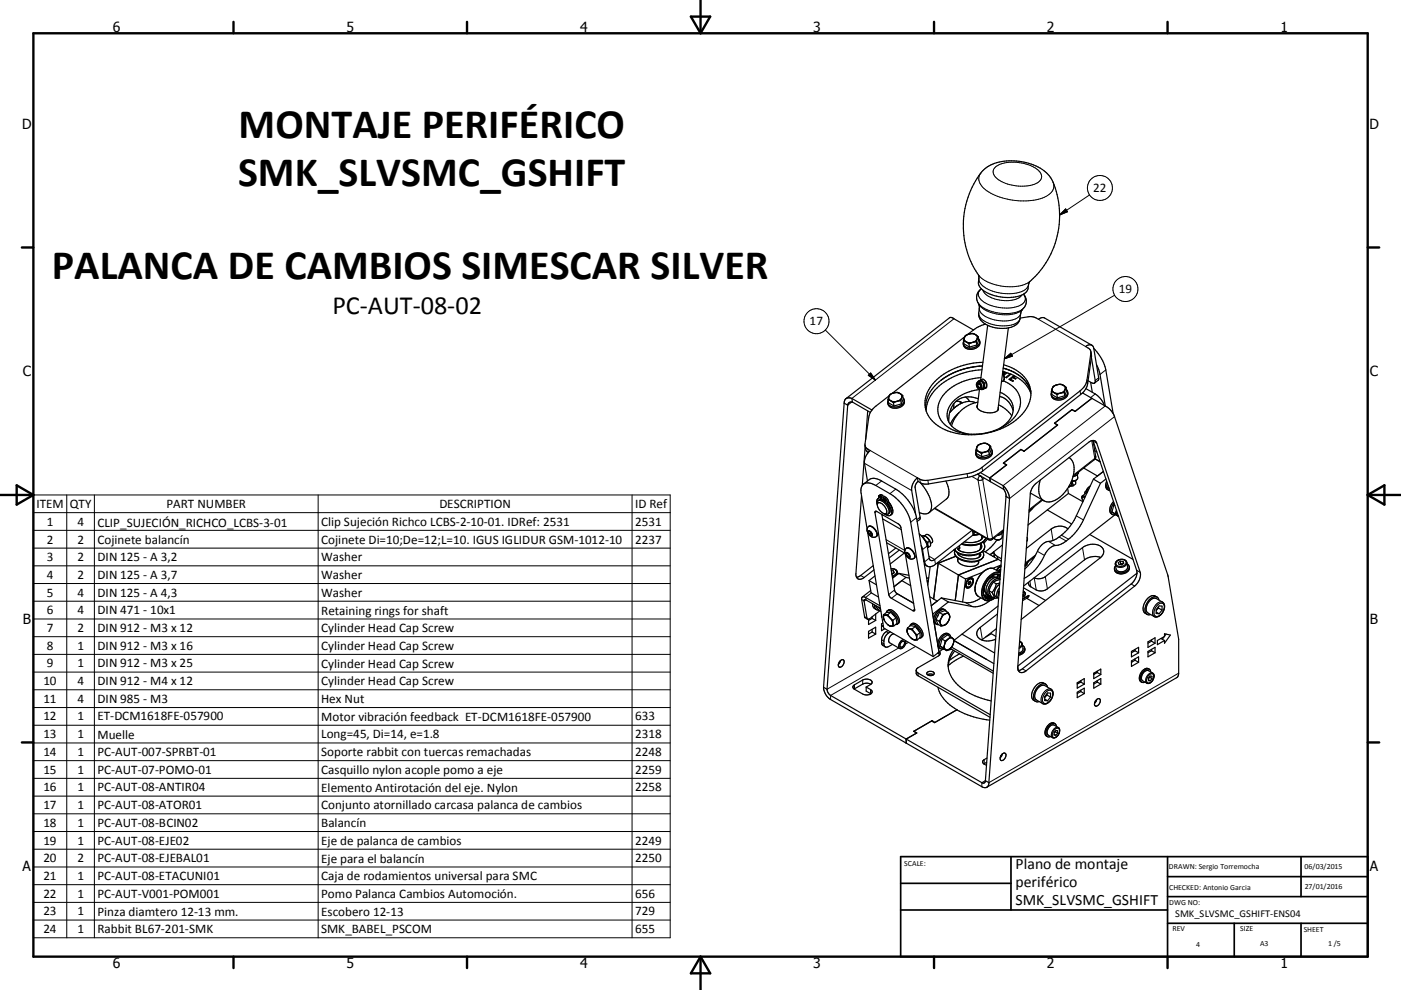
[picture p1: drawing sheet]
<svg xmlns="http://www.w3.org/2000/svg" width="420mm" height="297mm" viewBox="0 0 420 297" stroke-linecap="round" stroke-linejoin="round" font-family="sans-serif">
<g fill="none" stroke="#000" stroke-width=".36">
<path d="M284.7 95.3l-31.1 24.3M284.7 95.3l.9 .1 6.2 3.6M293.3 82.5a26 26 0 0 1 2-31.9 15.7 15.7 0 0 1 15.9-.5 10.5 10.5 0 0 1 5.7 8.3 26.2 26.2 0 0 1-8.2 26.1M293.3 82.5h.1M293.4 82.5l.1 1a3.7 3.7 0 0 0 2.8 4.5 12.3 12.3 0 0 0 11 0l.7-.9 .7-2.6M294.2 86.6a3.2 3.2 0 0 0-.7 4.8l-.1 3 .2 .8a4.4 4.4 0 0 0 2.5 2.4M295.4 97.2l-2.6 1.1-2.7 2M296.1 97.6l-2.1 16.4M296.1 97.6l3 .9 3.2-.1M302.3 98.4l-3.1 24.7M305.8 95.4l2.4-.3a3.9 3.9 0 0 1 3.1 .7l.9-.5h.8l14.3 8.3M306.9 88.2a3.5 3.5 0 0 1-.7 5.1l-.4 2.5-.6 1.1a4.3 4.3 0 0 1-2.9 1.5"/>
<path d="M308.7 84.5h.1M255.4 119.5a1.49 1.49 0 0 0-1.6 0 1.49 1.49 0 0 0-.7 1.5M255.4 119.5l.2 1.1M255.4 119.5l6 3.5M266.2 119.9l.2 1 1.6 .9M266.2 119.9l.2 .1a2.95 2.95 0 0 0 2.5 .4M266.4 119.2l-.2 .7M266.4 119.2a2.03 2.03 0 0 0 1.5 1.6M266.5 119l-.1 .2M266.6 118.7l-4.4 3.5-.8 .8M266.6 118.8l-.1 .2M266.7 118.5l-.2 .5"/>
<path d="M266.8 118.5l-.2 .3M267.9 117.9l-1.2 .6M267.9 117.9l-1.1 .6M269.2 117.8l-1.3 .1M269.2 117.8l.6 .3M269.2 117.8l.3 .1M269.6 118l.2 .1M269.8 118.1l.8 .5M269.8 118.1a1.54 1.54 0 0 1 .3 2.1M270.6 118.6a2.32 2.32 0 0 1-1.7 1.8M270.6 118.6l.2 1-.6 1.6M270.8 119.4a1.72 1.72 0 0 1-1.5 2.6 2.13 2.13 0 0 1-3.1-1.6l.1-.3"/>
<path d="M284.9 112.3l-2.8 1.8M288.9 102.2l.8 .4M288.9 102.2l.1 1 1.7 .9M289.1 101.3v.7l.6 .6M289.1 101.3l-.2 .9M289.2 101l-21.7 17M289.2 101.1l-.1 .2M289.5 119.1l1.2 1.3M289.7 102.6l.8 .6M289.7 102.6l.9 .2 1-.1M290.5 103.2l.2 .9M290.5 100.2l-1.1 .5-.3 .6"/>
<path d="M290.5 100.2l-1.3 .9M291.6 102.7l-1.1 .5M291.8 100.1l-1.3 .1M291.8 100.1l.6 .3M291.9 100.2l.5 .2M291.9 100.2h-1.4M292.4 100.4l.9 .6M292.4 100.4l.6 .5v.7M292.7 102.5l-1.1 .2M292.7 102.5l.2 1M292.9 103.5l-2.2 .6M293 101.6l-.3 .9"/>
<path d="M293 101.6l-.5 .7-.9 .4M293 114.7a1.14 1.14 0 0 1 1.3 .7 1.14 1.14 0 0 1-.4 1.4 1.33 1.33 0 0 1-.9-2.1zM293.1 115.5h.1M293.1 114.6a1.16 1.16 0 0 1 1.7 .6 1.16 1.16 0 0 1-.8 1.6M293.2 115.1a.71 .71 0 0 1 .8 .4 .71 .71 0 0 1-.4 .9 .92 .92 0 0 1-.4-1.3zM293.2 115.2a.54 .54 0 0 1 .7 .4 .54 .54 0 0 1-.4 .7l-.4-.6zM293.3 101l-.3 .6M293.3 101l.1 1-.5 1.5M293.3 119.7a6.2 6.2 0 0 0-6.7 .7M293.3 116.1h.1M293.4 101.7a1.72 1.72 0 0 1-1.5 2.6 2.14 2.14 0 0 1-3.1-1.6l.1-.3M293.6 109.9a23.2 23.2 0 0 0-8.3 2.2"/>
<path d="M293.6 109.9a18.9 18.9 0 0 0-15.1 8.3l-.8 1.9-.2 2.7M293.7 116.9a11.1 11.1 0 0 0-9.5 6.1 5.5 5.5 0 0 0 4.4 6.8l1.4 .4M293.7 116.8l-.7 5.5M293.7 102.3a2.48 2.48 0 0 1-3.4 2.5 1.7 1.7 0 0 1-1.5-1.6M294.1 114l-.8 .4-.1 .2M294.1 113.3a14.9 14.9 0 0 0-12.1 6.5 6.4 6.4 0 0 0 3.7 9.2 16.8 16.8 0 0 0 18.7-4.1 6.4 6.4 0 0 0-2.9-10.3l-.7-.3M294.1 116.7l.3 .2M294.2 113.9l1 1.1M294.2 113.9l.5-.2 1 1.1M294.2 113.9l-.1 .1M294.4 110.9a19.5 19.5 0 0 0-15.4 7.9l-.9 1.9-.4 2.6M294.5 109.8l-.9 .1"/>
<path d="M294.7 108.7a19.9 19.9 0 0 0-15.9 7.6 8 8 0 0 0 3.1 11.9 21.5 21.5 0 0 0 24.5-3.9 8.2 8.2 0 0 0-2.4-13.6l-3.1-1.3M295.2 115l.1 1.4M295.3 116.4l-.9 .5M295.7 114.8l.1 1.5M295.7 114.8l-.5 .2M295.8 116.3l-1.4 .6M295.8 116.3l-.5 .1M299.7 118.9a5.7 5.7 0 0 1 4.1 4.2M299.9 117.7a5.3 5.3 0 0 1 3.8 4.3 5.3 5.3 0 0 1-2.4 5.3l-1.7 1.3M300.6 112.1l.2 .3M300.6 111.5a11.3 11.3 0 0 1 8.5 6.5M300.8 110.4a10.8 10.8 0 0 1 8.2 7.1"/>
<path d="M300.8 112.4l.3 1-.3 .9M300.8 114.3l-.5 .2M300.9 112.3v.3M301 111.6l-.3 .6M301.1 111.6l-.3 .8M301.2 111.6l-.3 .7M301.7 111.8l-.8 .5M301.9 111.8l-1 .8M302.8 112.2l-1.3 1 .3 .1 1.3-1M303 113.8v.3M303 113.9l-.2 .1M303.1 112.3h.1"/>
<path d="M303.8 113.1l.8 .5-.2 .1-.8-.4-.6 .5M303.8 113.1l.1 .3M303.8 113.2l-.1 .1M304 112.7l-1.5 1.1 1.1 .6 .2-.1-.8-.5M304.2 112.8l-.4 .3M315.2 117.4l.8 .4M315.2 117.4l.2 1 1.6 1M315.3 117.7v1M315.5 116.5v.7l.5 .6M315.5 116.5l-.3 .9M316 117.8l.9 .6M316 117.8l.9 .2 1-.1"/>
<path d="M316.9 118.4l.1 1M316.9 115.4a1.8 1.8 0 0 1 1.9 .2M316.9 115.4l1-.1 .9 .3M316.9 115.4a1.29 1.29 0 0 0-1.4 1.1M316.9 115.4l-.9 .5-.5 .6M317.9 117.9l-1 .5M318.8 115.6l.8 .6M318.8 115.6l.5 .6v.6M319.1 117.8l-1.2 .1M319.1 117.8l.1 .9M319.2 117.1l-1.3 .8M319.2 118.7l-2.2 .7"/>
<path d="M319.3 117l-.2 .8M319.3 116.8v.2M319.6 116.2l-.3 .6M319.6 116.2l.2 1-.6 1.5M319.8 116.9l.3 1M320.1 117.9a2.9 2.9 0 0 1-4.8 .8M320.1 117.6v.3M320.1 117.9a2.7 2.7 0 0 1-3.7 2l-.8-.5-.4-.6M324.6 117.9l2.7 1.6M325.6 116.6l3.4 2 1.2 1.3 .9 1.8M326.2 114.2l1.5 .8 .5-.1M327 114.7l.5 3"/>
<path d="M327.1 105.5l.2 1.3-1.2 8.3-.4 1.3-.9 1.3-30.2 23.6-1.5 .9M327.2 107.2l1.2 7-.2 .7M327.3 119.5l-5 3.9M327.3 119.5h.1M327.9 104.5a1.34 1.34 0 0 0-1-1.1 1.34 1.34 0 0 0-1.4 .6 1.9 1.9 0 0 1 1.6 1.9l-1.2 8.1a5.1 5.1 0 0 1-2.1 3.3l-30.4 23.6-2.8 1.1-12.4 2.1a4.1 4.1 0 0 1-3.1-.8M327.9 104.5l1.5 9-.1 .5-1.1 .9M327.9 104.5a13.3 13.3 0 0 1 3.6 6.5l2.2 13.1M328.8 109.4l1 2.9 1.6 9.5M253.1 121l1 .6M253.1 121l-6.2 85.2M254.1 121.6l-6.1 85.2M255.6 120.6a1.07 1.07 0 0 0-1.5 1"/>
<path d="M255.6 120.6l5.3 3.1M259.3 133.6l.4 1.6 .6 .6M259.4 133.9l-.9 11.7M260.1 123.3l-.6 8.5M261.4 123l-.7 1.2-.2 .9-1.2 8.1a1.89 1.89 0 0 0 1.6 2 4.6 4.6 0 0 0-1.7 3.8l.9 5.3M267.9 120.8l.1 1M268.9 120.4l-1 .4M270.1 120.2l-1.2 .2M270.1 120.2l.1 1M270.2 121.2l-2.2 .6M271.1 120a2.41 2.41 0 0 1-3.1 2.5 1.83 1.83 0 0 1-1.8-1.7M284.7 123.8l-.3 2.8"/>
<path d="M285.9 121.2v1.4M286.6 120.5h1.3M286.6 120.4a6.5 6.5 0 0 0-1.9 3.4M287.5 123.9a9.7 9.7 0 0 0-2.6 3.4M287.9 120.5v.6M287.9 120.5l.6 .4M292.4 120.8a6.3 6.3 0 0 0-6.9 2.1l-.8 .9M292.5 120.8a10.3 10.3 0 0 0-7.2 7M292.5 136.1l.1 .3M292.6 135.1l.8 .4M292.6 135.1l.2 1 1.6 .9M292.6 135.3v1.1"/>
<path d="M293 122.3a4.8 4.8 0 0 0 6.2 .8M293.1 121.4l-.1 .9M293.2 120.7l-.7 .1M293.4 135.5l.8 .5M293.4 135.5l.9 .2 1-.1M294.2 136l.2 1M294.3 133.1l1.1-.2 .6 .3M294.3 133.1h1.3l.8 .3M294.3 133.1a1.33 1.33 0 0 0-1.4 .9 1.33 1.33 0 0 0 .5 1.5M294.3 133.1a2.17 2.17 0 0 0-1.7 2M295.3 135.6l-1.1 .4M295.6 135.5l-.3 .1"/>
<path d="M296.4 133.4l.6 .5M296.4 133.4l.3 .4v.7M296.4 135.4l-.8 .1M296.4 135.4l.2 1M296.6 136.4l-2.2 .6M296.7 134.5l-.3 .9M296.7 134.5l-1.1 1M297 133.9l-.3 .6M297 133.9l.2 1-.6 1.5M297.1 134.6l.4 1M297.5 135.6a2.9 2.9 0 0 1-4.9 .8M297.5 135.2v.4"/>
<path d="M297.5 135.6a2.7 2.7 0 0 1-3.8 2l-.8-.5-.3-.7M299.3 122.2l-.1 .9M299.4 121.4l2.5 1.7 1.4 1.6M300.9 138.9l.9 .6-5.1 3.9M300.9 138.9v.1M301.8 139.5h.1M306.1 134.8l.9 .6M306.1 134.8v.1M306.1 134.8l-5.3 4.1 1 .6M306.1 134.9l-5.2 4M307 135.4h.1M316.1 127l.9 .5"/>
<path d="M316.2 127l.9 .5-10.1 7.9M316.2 127h.1M317 127.5v.1M317 127.5l-10 7.9M320.5 137.3a5 5 0 0 1 1.1 5.9l-1.2 3M321.4 122.9l.9 .5M321.4 122.9h.1M321.4 122.9l-5.3 4.1M321.4 122.9l-5.2 4.1M322.3 123.4h.1M327.7 132.1v.2M327.7 132.2l.8 4.7-.1 .7-6.7 5.3 1.3-.5"/>
<path d="M327.7 132.3l13.1 38.8a4.4 4.4 0 0 1-1.7 4.1l-32.8 25.6-1 .4-.2-1.2M327.8 132.4h-.1M328.2 135.2l.7 .4M328.4 137.7l1.4 .8M331.3 121.8l1.6 1.2 1.1 1.6 16.1 48 3.3 19.2-.1 10.7-.6 .8-56.8 32.9M331.3 121.8l-3.9-2.3-5.1 3.9M258.3 148.8l-1.7 23.6a1.37 1.37 0 0 0 .9 1.4 1.37 1.37 0 0 0 1.6-.5l2.9-2.3M258.9 145.2l1.7-1.3a3.3 3.3 0 0 1 3.7 .4l4.3 2.4a14 14 0 0 1 6.2 8.6l6.7 40.3M260 158.7l-1.8-10.6a2.32 2.32 0 0 1 .6-2.8 2.32 2.32 0 0 1 2.9-.1l5.6 3.2a13.9 13.9 0 0 1 5.7 8.3l6.8 40.3M260.1 159.8l4.8 28.6 14.9 8.6M260.2 158.1a1.22 1.22 0 0 1 2 .5 1.79 1.79 0 0 1 .5 2.4 2.05 2.05 0 0 1-2.2-.6 2.05 2.05 0 0 1-.3-2.3zM260.4 159.6l.2-.2 .5 .3 .3 .6-.2 .3-.5-.3"/>
<path d="M260.4 159.6l.3 .7M260.7 159.4l-.3 .2M261.1 159.7v.2M261.1 159.9l-.4 .4M261.1 159.9h.1M263 151.4v-.5a.9 .9 0 0 1 .7-.9 .9 .9 0 0 1 1 .5l.5 .4a2.93 2.93 0 0 1 1.2 3.2l-.6 .2-.7-.2M263 151.3a.72 .72 0 0 1 .6-.5 .72 .72 0 0 1 .7 .3l.3 .1a2.35 2.35 0 0 1 1 2.9h-.6M263 151.3a3.4 3.4 0 0 0 2 2.8M263.4 149.4l-.2 .2M263.5 148.7l-.1 .8a1.18 1.18 0 0 0-.4 1.8M263.5 148.7l.8 .2M263.8 148.9l.3 .2 .1 .5-.4-.4z"/>
<path d="M264.3 148.9l.2 1.1M264.4 154.3l3.8 22.9 .7 .8 5 3M264.6 150l1.3 1.1a2.46 2.46 0 0 1 .7 2.9l-.3 .2M264.6 150l-.7-.1-.7 .3M264.6 155.7l5.6 3.2M264.7 148.6l-.7-.2-.5 .3M264.7 148.6l.2 1.2-.3 .2M264.7 148.6l-.4 .3M264.8 149.3h.1M264.8 149.9l.2 .1M264.8 149.4h.1M264.8 149.7h.1"/>
<path d="M264.8 149.2l.4-.3a2.34 2.34 0 0 1 1.2 1.9M264.8 149.2a2.3 2.3 0 0 1 1.3 1.8M264.8 149.2l.2 1.1M265.1 149.7h.1a.38 .38 0 0 1 .4 .3 .38 .38 0 0 1-.1 .4zM266.1 151a3 3 0 0 1 .9 3.5 1.71 1.71 0 0 1-2-.4M266.4 150.6l1.1 2M266.4 150.7l.5 .6M266.4 150.8l-.3 .2M266.4 150.8l1.1 1.7M267.5 152.6l.1 .3M267.6 152.9v1.1l-.6 .6M267.6 152.9l.1 .2"/>
<path d="M275.1 143.3l.1 1.1M275.1 143.3a4.6 4.6 0 0 0-1.8 3.9l1.2 7M275.2 144.4l.7 .4M275.2 144.4a2.32 2.32 0 0 0-.8 2l1.5 9-.1 .4-.8 .6M275.9 144.8a9.7 9.7 0 0 1 3.2 8.2 2.27 2.27 0 0 1-3.5 .8M280.1 152.5l16.5 9.5 .9-.2 3.4-2.6M283.6 144.3a5.1 5.1 0 0 1 .4 5.2l-5.5 4.3M291.4 159.1l-11.2 8.8a.9 .9 0 0 1-.9 .3 .9 .9 0 0 1-.7-.7l-.8-4.4-.8-1.4-1.4-1.5M291.9 159.3v1.1l-11.4 8.9a1.81 1.81 0 0 1-1.9 .7 1.81 1.81 0 0 1-1.4-1.4l-.6-3.7-.4-1.2M292.5 159.6l-.5 .1M293.1 142.3l7.8 4.5M293.1 142.2l-3 1-11.7 2h-1.2l-1.3-.4"/>
<path d="M293.9 141.8l6.8 3.9M296.7 143.4l.2 1.1M296.8 143.4l.1 1.1M300.5 159.5h-.1M300.5 159.5h.1M300.7 159.3a1.59 1.59 0 0 1-1.7 1.3M300.7 145.7l.2 1.1M300.7 145.7l1.4 1.7 .6 2.2M300.9 146.8l.6 1 .1 1.1M301.6 148.9l-6.2 85.3M301.6 148.9l1.1 .7M302.7 149.6l-6.2 85.2"/>
<path d="M308.9 147.9l-3.8 52.2M308.9 147.9a4.9 4.9 0 0 1 1.7-2.9l15.8-12.3a1.39 1.39 0 0 1 2.4 .2l13 38.8a4.4 4.4 0 0 1-1.6 4.1l-32.6 25.5a1.39 1.39 0 0 1-1.7 .4 1.39 1.39 0 0 1-.8-1.6M308.9 147.9l4.1 2.3M310 152.1l-1.5 1.6M311.9 144a5.6 5.6 0 0 0 .9 6.1 4.3 4.3 0 0 0 5.1-1l2.5-2.9M312.6 150l-4.1 3.2M314 153l7.3 4.2M320.1 146.5l.2 1.5M320.1 158.7a4 4 0 0 0-5 0l-7.4 5.8M320.3 148l-12.1 9.5M320.3 148l4.4 2.5M320.7 145.6l-.4 .6"/>
<path d="M321.1 144.6l.1 .9-.7 .6M321.5 144.3l.3 1.4M321.8 145.7l-1 .1M322.4 144.2l.1 1-.7 .5M322.6 144.1l-1.3 .2M322.6 144.1l-1.1 .2M323 142.4l.1 1-.5 .7M323.1 141.8l-.1 .1M323.1 141.8h.1M323.3 141.6l-.3 .8M324.9 140.4l4.1 2.4M325.2 149.4l-.1-.2a.44 .44 0 0 0-.8 0 .44 .44 0 0 0 .2 .7l.3 .4"/>
<path d="M325.4 149a.53 .53 0 0 0-.7-.3 .53 .53 0 0 0-.3 .7M325.9 147.8l-1.4 1M326.1 147.5a.55 .55 0 0 0-.7 0 .55 .55 0 0 0-.1 .7M326.3 146.2l.2 .3M326.3 146.2l-.6 1M326.4 146.9l-1 .6M326.9 145.8l-.6 .4M327.8 143.7l-5.1 11.1a14.5 14.5 0 0 1-7.5 7.5 4.5 4.5 0 0 0-4.2 3.1 15.4 15.4 0 0 1-3.8 5.3M327.8 143.7l2.1 1.3M329.9 145l-5.1 11a14.5 14.5 0 0 1-7.4 7.5 4.8 4.8 0 0 0-4.6 3.8 13.5 13.5 0 0 1-5.8 6.2M330.8 141.4l-3 2.3M331.6 143.7l-1.7 1.3"/>
<path d="M331.8 144.4a1.82 1.82 0 0 0 .5 2.6M332 144.9a1.85 1.85 0 0 0 .3 2.1M332.2 146.2l.3 .2M332.2 146.2l.3 .3M332.3 145.8l-.1 .4M332.3 147l.4 .2M333.4 153.6l.9 .5M333.4 153.6l1 .8M333.8 150.5a2.74 2.74 0 0 0-.6 3.7l.4 .2M333.9 151.5l.3 .1M333.9 151.5l-.5 2.1M334 150.9a2.61 2.61 0 0 0-.5 3.5l.7 .1"/>
<path d="M334.1 151.3l-.2 .2M334.2 154.5l-27.3 21.3M334.3 154.1l.7 .5M334.4 154.4l-.2 .1M334.4 154.4l.9 .5-.2-.2M334.7 153.4l-.4 .7M334.7 153.4v.9l.3 .3M334.7 153.1h.1M334.7 153.1v.3M335 154.6l.1 .1M335.1 154.7h.2M258.5 179.2l-.2 .7 .9 5.3 .9 .6"/>
<path d="M258.5 179.2l.8-.1 4.5 2.6M260.6 174.2l.6 3.6 2.2 1.3M260.6 174.2l2.2 1.2M261 177.2l-2.5 1.9M261.8 169.7l-4 3.1-1 .4M262.3 172.8l-1.7 1.4M265.8 162.8l5.5 3.2M267.1 170.6l1 .1 .6 .3 .4 1.3M267.2 171.2l.7 .1M267.3 172h.5M267.9 171.3l.2 .5-.7 .5M267.9 171.3l.1 .6"/>
<path d="M268.6 164.4l-2.2 1.7M269.1 172l.2 .1M269.5 172l3 .6M269.5 172l2.1 1.2M269.5 172l-1.9 1.5M269.6 165l-3 2.4M271.1 165.9l-4.2 3.3M271.3 165.2l-1.2-7.1-.4-.5-6.8-4.1-.5-.1 4.1 25.1 .6 .9 6.8 3.9 .3-.3-2.7-16.7M271.5 164.7a1.21 1.21 0 0 1 2 .4 1.82 1.82 0 0 1 .5 2.4 2.04 2.04 0 0 1-2.2-.6 2.04 2.04 0 0 1-.3-2.2zM271.6 173.2l1 .2M271.6 173.2l-3.6 2.8 2.4-1.8 2.6 1.5M271.7 166.1l.3-.2 .5 .4 .2 .6-.2 .2-.5-.4"/>
<path d="M271.7 166.1l.3 .6M272 165.9l-.3 .2M272.4 166.2v.2M272.4 166.4l-.4 .3M272.4 166.4h.1M276.7 161.3h.1M276.8 161.3l1.4 1.4M277.1 169.3l.9 .5M277.2 160.8a1.34 1.34 0 0 1 1.3-.3 1.34 1.34 0 0 1 .9 1.1l.2 .9-.6 .6M277.2 160.8h.2M277.2 160.8h-.9M277.4 160.8l.6 .5"/>
<path d="M277.4 160.8l-.6 .5M277.9 161.2l.1 .1M278 161.3l.3 .3M278 161.3l.1 .1M278 174.5h.3M278.2 162.7l.2 1.5M278.3 161.6l.3 .4M278.4 164.2l-.3 .1M278.4 173.4l-.6 .1M278.6 162l.4 1.1M278.6 162l.1 .3-.5 .4M278.7 179l2.3 1.3-1.8 1.4 3-2.3"/>
<path d="M278.9 170l-.7 5.5M279 163.1v.7l-.6 .4M281.1 168.8l.2 .2M281.3 169l6.1 3.5M281.3 169l-1.4 10.7M282.2 179.4l2.1 1.2M285.9 165.1h.1M286.1 164.9l.1 .1M286.3 164.8v.1M286.3 164.9l-.5 .2M286.3 164.9a3.2 3.2 0 0 0 3.1 1.8h.9a7.2 7.2 0 0 0 3.6-.7M286.4 165.1l-.2 1a4.2 4.2 0 0 0 4 2.4l2 .1 1.2-.3"/>
<path d="M286.6 166.9l-5.3 2.1M287 165.9l.4 .5M287.2 167.7a1.69 1.69 0 0 0 1.7 1.9l.3 .1a3.8 3.8 0 0 0 4.2-.8v-.4M287.2 164.7h.1M287.2 164.7v.1M287.2 167.5l-.1 .8M287.4 172.5l-1 7.7M287.4 172.5l2.1 1.2M287.4 166.1v.3M287.6 164.4l-.4 .3M287.7 163.7l-.2 1.4M289.5 175.5l.4 .6"/>
<path d="M289.5 173.7l-.9 6.9M290.2 173.9a.93 .93 0 0 1 1.4-.5 .93 .93 0 0 1 .1 1.5 1.72 1.72 0 0 1-2 1.4 1.84 1.84 0 0 1 .5-2.4zM290.2 175.1l.2 .3 .4-.2M290.4 175l-.2 .1M290.4 175l.4 .2M290.5 173.6l.8 .1M290.6 174.5h.1M290.7 174.5l-.3 .5M290.7 174.5l.3 .2M291 174.7l-.1-.3-.4 .1-.3 .6M291 174.7l-.2 .5M291.3 173.7a1.61 1.61 0 0 1-1.4 2.4"/>
<path d="M291.3 173.7a1.61 1.61 0 0 0-1.4 2.4M293.4 168.2l-.1 .8M293.6 160.3l-2 .3M293.7 166l-.2 1.2M293.9 166a.87 .87 0 0 1-.6 1.3 6.2 6.2 0 0 1-5.9-.9M293.9 164.7l.1 .1M294 164.8l-.4 .3a6.3 6.3 0 0 1-4.6 .6l-1.1-.4-.7-.5M294.1 163.2a1.14 1.14 0 0 1-.1 1.6M294.1 163l-.2 1.9M294.1 179.4a6.3 6.3 0 0 1-4.7 1.4l-7.2-1.4M294.3 163.6l-.3 .2M294.3 161.8l-1 .6-1.3 .3-2.9-.1"/>
<path d="M294.4 160.8l-.2 1M294.5 160.8l-.2 .2M294.6 165.4a1.79 1.79 0 0 1-1.2 2.9M294.6 171.7l-5.1 2M294.7 161l-.4 .8M294.7 162.6a2.18 2.18 0 0 1-.8 3.4M294.8 165.2l4.4 2.6M294.8 177.6l.6 1.4M294.8 177.4h.4M295 176.2l.2 1.3 .5 .5M295.1 176.6l-.3 .5M295.4 179l1 .3 .9-.3"/>
<path d="M295.5 175.1l-.4 1.5M295.6 178.6l-.4 .2M295.6 161.4a5 5 0 0 1-5.6 2.2l-1.7-.4M295.7 178h.1M295.7 178l-.1 .6M295.7 178l1.1 .9M295.7 178v.1M295.8 178.1l.1 .4M295.9 178.4l-.3 .2M295.9 178.5l.8 .3-1.3 .2M296 161.7l-1 1.2M296.5 177.2l.8 1.8"/>
<path d="M296.5 177.2l.9 .6M296.8 178.9l.5 .1M297.1 173.3l-.4 .1M297.2 173.3a5 5 0 0 0-2.1 5.8l.7 .5M297.3 179l.8 .5M297.4 177.8l.7 1.7M297.5 172.7l-.3 .6M297.6 179.2l-.9 .4h-.9M297.6 172.7h.1M297.6 172.7l.2 .4M297.7 172.6a1.57 1.57 0 0 1 2.2 .4M297.7 179.3l-1.3 .4-.8-.2"/>
<path d="M297.7 172.6l-1.4 1.2-.8 1.2M297.8 179.3l-1.1 .4-.9-.1M297.8 174.7l-.9 1.5-.4 1M297.8 174.7l.9 .5M298 161.4l.4 .4 .6 .2M298.1 179.5l-1.3 .7M298.1 167.2l-.2-1.6 .8 1.2 1.6 .8M298.5 173.2h.3M298.5 173.2a4.2 4.2 0 0 0-2.8 4.8M298.5 173.2l-.5-.1-.8 .2M298.7 175.2l-.5 1.4-.8 1.2M298.8 173.2l.2 .1"/>
<path d="M298.9 173.1l.1 .2M299 173.3l.8 .4M299.1 179.3l.3 .2M299.1 179.3l-1 .2M299.1 172.4l-.3 .8M299.1 172.4l.6 1.2M299.2 167.8l-11.8 4.7M299.2 167.8l1 .6M299.4 171.5h.1M299.5 171.5l.4 .2M299.5 177.4v.9M299.5 177.3l-.1 1.3"/>
<path d="M299.6 176.4a2.64 2.64 0 0 0-.5 2.9M299.6 172.3l.3 .2-.2-.1M299.6 172.3l-.9-.1-1 .4M299.7 172.3l.2 .2M299.7 175.3a2.89 2.89 0 0 0-1.3 3.6l.9 .6M299.7 174.9l-1 .3M299.7 170.9h.1M299.7 170.9l-.2 .6M299.7 170.9l.3 .2M299.8 173.7a2.67 2.67 0 0 0-3.1 1.9 2.59 2.59 0 0 0 .1 3.3M299.8 173.9l-1.4 .4-.6 .4M299.9 171.7h-.1"/>
<path d="M299.9 161.8l-1 .2a13.3 13.3 0 0 1-3.5 3.6M300 161.8l-.8 .2M300 171.8l-1.9-1.1a3.9 3.9 0 0 0-4.6 2.3l-.2 .4a4.5 4.5 0 0 0-.2 5.3l2.4 1.5h1.3M300 171.5l-.1 .2M300 170.9h-.4l-.3 .5M300.1 170.1l-.8 .4-.4 .7M300.1 169.9l-.5 .1M300.1 169.8l-.7 .3-.6 1M300.1 169.5l-2.5 1M300.4 160.1l.1 1-.5 .7M300.6 163.5l-3.8 2.9 1.1-.6M306.7 178.8l.6 .4"/>
<path d="M306.7 178.6l.4 .2M306.8 177.3l.3 .3-.4 .3M306.8 176.3l6.7 3.8M307 177.5a.74 .74 0 0 1 .4 .8 .74 .74 0 0 1-.6 .6M307.1 177.7v.5l-.4 .2M307.5 169.7l-.2 .1M307.9 161.2l.2 .5-.2 .7M307.9 169l-.1 .4-.5 .4M308.3 168.6l-1 .7M308.5 178.7l-.7 .8 3.7 2.2M308.5 178.7l-1.9 1.1M308.5 178.7l-.2-.1-1.7 1"/>
<path d="M310.1 173.3a3.3 3.3 0 0 0 3.3-.3l11.1-8.7a4.5 4.5 0 0 1 6.2 .3 2.13 2.13 0 0 1-.8 2.8l-23.8 18.5M310.2 167l-2.8 2.2M310.5 166.5l-3.1 2.4M326.7 160.4l13 7.4M330 167.2a5.3 5.3 0 0 0-4.8 .8l-11.2 8.7a3.3 3.3 0 0 1-3.3 .3l-2-1.2-.4-1.1M335.9 168.4l-.6 .4 .2 .6h.8l.6-.4-.2-.6M335.9 168.4h.8M335.9 168.4l.1 .7M336 169.1l-.3 .3M336 169.1l.7 .1M336.7 168.4l.1 .7M337.9 169.1a1.36 1.36 0 0 1 .6 1.5 1.36 1.36 0 0 1-1.2 1.1 2.08 2.08 0 0 1-3.2-1.3l.3-.7"/>
<path d="M338.6 170a2.37 2.37 0 0 1-3.6 2l-.7-.5-.2-.8M340.9 172l-35.8 27.9M346.9 179.1a2.34 2.34 0 0 0-3.5 1.2 2.74 2.74 0 0 0-.1 3.7l.6 .3M251.9 198.2a.69 .69 0 0 1 1-.2 .69 .69 0 0 1 .1 1.1 .96 .96 0 0 1-.6 .9 .96 .96 0 0 1-1-.2v-.7zM252 198.2l-.7 1.1M260.4 189.4l2.1-1.2v2l-2.1 1.2zM260.4 185.8v1.6l2.1-1.3M261.5 189.6l-1.1 .6M261.5 185v.5M261.5 188.8v.8M261.5 185.5l-1.1 .6M261.5 185.5l1 .6"/>
<path d="M261.5 189.6l1 .6M261.6 181.1l.3 1.2 .9 .6M262.2 181.4l.1 .9 .5 .6M262.5 181.6l.8 1.3 .8 .5M262.5 184.2v1.9M262.8 182.9l.7 .1M263.4 182.1l.6 .8M263.8 183.2l-3.4 2.6M263.9 182.5l-4.3-2.5-.5-.1 .8 5.7 .5 .2M264.3 184.6l.1 .5M264.3 187.8h.3M264.7 186.9l-.4 .3v2l1-.6"/>
<path d="M264.8 187.7l-.5 .3M264.9 184.4l.7 .1M264.9 184.4v1M264.9 185.4l.2 .5a3.1 3.1 0 0 0 2.1 2M264.9 185.4l.2 .7M265.6 184.5l-.6 .3-.1 .6M265.6 184.5l1 .6M266 183.3a1.37 1.37 0 0 1 2.2 .3 2.82 2.82 0 0 1 1.2 3.3l-.3 .3M266 183.3l-.3 .5M266 183.3a2.96 2.96 0 0 1 3 2.2l.3 .9-.2 .8M266.1 187.4l.6 .4 .5 .1M266.1 184.4l-.5 .1"/>
<path d="M266.1 184.4l.5 .8M266.2 189.2a3.2 3.2 0 0 0-1.9 2.4l.1 1.6 1 .9M266.6 185.1l.6 .8 .5 1.1M266.8 185.4l.9 .7M267 189.6a3.2 3.2 0 0 0-1.7 4.4l.6 .2 1.7-.9M267.1 183.7h-1.3l-.9 .7M267.1 183.7l1.5 1.7M267.1 183.7l-1 .7M267.5 184.1l.9 1M267.7 187l.1 .2M267.7 186.1v.9M267.7 187.3v.3l-.5 .3"/>
<path d="M267.8 187.2l.2 .6M267.9 190.2a1.86 1.86 0 0 0-1.2 2.6l3 1.8M268 187.8l-.8 .1M268.6 185.4l.3 1.7-.9 .7M268.6 185.4l-.9 .7M269.1 187.2l-.6 .2M270.3 192.6a.57 .57 0 0 1 .9 0 .57 .57 0 0 1-.1 .8 .77 .77 0 0 1-1.3 .5v-.5zM271 191.9a1.8 1.8 0 0 0-1.3 2.7M271.5 192.2a1.82 1.82 0 0 1-1.8 2.4M271.9 189.2l.1 .5M272 188.9l-.1 .3M272 189.7l.2 .5"/>
<path d="M272 189.7a3.5 3.5 0 0 0 2.1 2.3M272.1 188.4l-.1 .5M272.1 188.4l.5 .2M272.6 188.6l-.6 .3M272.6 188.6l.9 .1M272.6 188.6l1.5 1.1M272.8 187.8a1.31 1.31 0 0 1 1.2-.9 1.31 1.31 0 0 1 1.2 .8 2.71 2.71 0 0 1 1.3 3.3l-.3 .3M273.1 187.3a3.4 3.4 0 0 1 3.2 2.9 .79 .79 0 0 1-.6 1.2M273.2 191.4l.9 .6M273.5 188.7l.4 .8M274.1 189.7l.8 .8M274.1 189.7a1.76 1.76 0 0 1 .4 2.2l-.2 .1"/>
<path d="M274.1 192h.2M274.3 192h.7M274.4 188l-1.4-.3-.9 .7M274.4 188l1.4 1.8M274.4 188l-.9 .7M274.7 188.3l.9 1.1M274.9 190.5l.1 1.5M275.8 189.8l.1 1.5-.9 .7M275.8 189.8l-.9 .7M280.6 185.8l.6 1.5 .9 .5M280.6 185.8l1 .6M281.1 195.9l.6 .5"/>
<path d="M281.3 184.5l-.1 .3M281.5 195.6l-1.7 1.4M281.6 186.4l.4 .8M281.7 183.8l-1.1 2M281.7 183.8l.9 .5M281.7 195.5a.8 .8 0 0 1-.4 1.3l-6.3 3.7-.3 .5 .2 1.5 21.9 12.7M281.9 193.8l.9 .6M281.9 193.8l1 .8M282 187.2l.4 .4h.7M282 187.2l.1 .6M282.2 185.4l-.3 1 .1 .8M282.2 185.4l-.6 1"/>
<path d="M282.4 191.7l.9 .6M282.4 191.7l-.5 2.1M282.6 184.3l-.4 1.1M282.7 194.7l-1.2 .9M282.8 194.4l.5 .3M282.9 194.7l.4 .2M282.9 194.6l.9 .6M282.9 194.7h-.2M283.1 187.6l-1 .2M283.2 193.4l.1 1.3M283.2 193.4l-.4 1M283.3 194.7l.8 .3"/>
<path d="M283.3 183a2.06 2.06 0 0 0-2.9 1.4 1.99 1.99 0 0 0 .4 2.9M283.3 194.7l.5 .5M283.3 192.3l-.1 1.1M283.5 184.1l-.9 .2M283.5 184.1l-.7 .5-.6 .8M283.5 184.1h.7l.4 .4M283.5 187.3l-.4 .3M283.6 187.3l-.5 .3M283.7 183.4a1.3 1.3 0 0 0-2.2 .1 2.9 2.9 0 0 0-.8 3.8l.7 .1M284.1 195.1l-.3 .1M284.2 183.7l.4 .8M284.2 183.7l-.7 .4"/>
<path d="M284.2 183.7l-.9-.5-1.6 .6M284.3 191.7l-1.1 1.7M284.3 191.7l-1 .6M284.3 194.9l-.2 .1M284.3 180.6l-4.7 3.7M284.4 186.3l-.8 1M284.4 186.3l-.9 1M284.5 190.3a2.96 2.96 0 0 0-3 3.2 1.05 1.05 0 0 0 1.2 1.2M284.5 190.3l.5 .8M284.5 190.3a2.08 2.08 0 0 0-2.9 1.4 1.94 1.94 0 0 0 .4 2.9M284.6 184.5l.2 .7-.3 .8M284.6 184.5l.1 .8-.3 1"/>
<path d="M284.9 194.5l12.9 7.5M285 191l.6 .5M285 191l-.7 .7M285 191l-1-.5-1.6 1.2M285.2 194.7l-.9 .3M285.3 194.1l12.5 7.3M285.3 194.1l-.9 .8M285.4 193.9l-1.3 1.2M285.4 193.9l-.1 .2M285.6 191.5l.3 .6v.9M285.6 191.5l-.6-.1-.7 .3M285.6 191.5l.4 .4v.3"/>
<path d="M285.8 195.1a7.6 7.6 0 0 0 2 10.9 22.1 22.1 0 0 0 9.4 4.3M285.9 193l-.5 .9M286 192.2l12 6.9M286 192.2l-.1 .8M286.2 195.3a8 8 0 0 0-1.9 4.6M287.7 196.2l-3.1 2M288.4 190.3l9.8 5.6M288.9 196.9l-2.2 1.1-2.4 1.7M296.8 180.2a7.1 7.1 0 0 1-5.3 1.8l-7.2-1.4M298.6 190.9l-1.4-.8-1.7 1M298.7 188.6l-4.3 3.4M299 184.2l-5.1 4a2.12 2.12 0 0 0-1 2.4 2.12 2.12 0 0 0 2 1.6 5.5 5.5 0 0 0 3.6-.5"/>
<path d="M299.2 181.8l-13.2 10.4M305.7 192.4l.7 .5 .3 1.6a1.41 1.41 0 0 1-1.3 1.4M306.6 193.6a1.59 1.59 0 0 1 .6 1.8 1.59 1.59 0 0 1-1.5 1.1l-.3 .1M307.2 194.8a2.29 2.29 0 0 1-1.8 1.5M307.2 194.5l.1 .2M339.2 198.3l2.2-1.2v1.6l-2.2 1.2zM339.2 195.4l2.2-1.2v1.6l-2.2 1.3zM339.2 198.5l.2 .1M339.6 195.2l.3 .2M340.3 198.1l-1.1 .6M340.3 198.1l1.1 .6M340.3 194.8v.4"/>
<path d="M340.3 197.7v.4M340.3 195.2l1.1 .6M340.3 195.2l-1.1 .6M344.2 195.4l2.1-1.2v1.6l-2.1 1.3zM344.2 192.6l2.1-1.3v1.7l-2.1 1.2zM344.7 180.3a1.74 1.74 0 0 1 1.9-.7l1.9 1.1a2.75 2.75 0 0 1-.7 3.9l-.2 .2a1.49 1.49 0 0 1-1.5 .2l-1.9-1.1a2.6 2.6 0 0 1 .5-3.6zM345.2 195.2l1.1 .6M345.2 195.2l-1 .6M345.2 192v.4M345.2 194.8v.4M345.2 192.4l1.1 .6M345.2 192.4l-1 .6"/>
<path d="M346.6 183.6l.9 .5M347.3 182.1v.3M347.3 182.4l-.7 .8M347.3 182.4l1.1 .6M347.5 180a1.33 1.33 0 0 0-1-1 1.33 1.33 0 0 0-1.4 .5 3.9 3.9 0 0 0-1.5 4.5l.6 .4h.8M348.1 191.5l1 .7M348.4 183v-1.2h-.9l-.9 1.1v1.2h.9M348.4 183l-.9 1.1M349.1 191l-.6 .8M349.1 190.9l-2.1 1.3v1.2l2.1-1.2M349.1 190.9v-.8l1.8 .4-1.8 2.5v-.8M349.6 190.2l-.5 .7"/>
<path d="M246.9 206.2l1.1 .6M246.9 206.2a4.6 4.6 0 0 0 2.1 3.7l45.4 26.1 .8 .3 .7-.1M248 206.8a2.47 2.47 0 0 0 1 1.8l45.4 26.2a.65 .65 0 0 0 .7 .1 .65 .65 0 0 0 .3-.7M259.7 206.1l1.3-.7a.85 .85 0 0 0 .4-1.1 .85 .85 0 0 0-1.1-.5l-1.4 .1-2.7 1.5a.71 .71 0 0 0-.5 .7 .71 .71 0 0 0 .5 .7l2.4 1.4a2.59 2.59 0 0 0 2.5 0M259.7 206.1l1.3 .8a.71 .71 0 0 1 .5 .6 .71 .71 0 0 1-.4 .7M259.7 206.1v1.2l1.4 .9M261.1 205.3a2.53 2.53 0 0 0-2.5-.1l-2.5 1.5M274 219.4l.9 .5M274.7 201.2l.6 .7 21.6 12.5M274.9 219.9l-3.2 1.8v1.2M278 201.8a1.35 1.35 0 0 1 2.1 .3 1.22 1.22 0 0 1-1.2 .6 1.22 1.22 0 0 1-1-.8zM278.1 202.4l.6-.2 1.2 .2"/>
<path d="M279.5 216.2l-5.6 3.2 .9 .5M279.5 216.2v.2M281.2 206.2a11 11 0 0 0 5.7 6.7M286.9 212.9v.1M286.9 212.9l-6.6 3.8-.8-.5M296.7 216.1a26.4 26.4 0 0 1-9.8-3.1l-6.7 3.8-.9-.5M311.3 206.4a1.76 1.76 0 0 1 1.9-.7l1.9 1.1a2.8 2.8 0 0 1-.9 4.1l-.7 .3h-.7l-2.1-1.2a2.59 2.59 0 0 1 .6-3.6zM313.2 209.7l.9 .5M313.5 205.2a2.29 2.29 0 0 0-3.5 1.3 2.68 2.68 0 0 0-.1 3.6l.6 .3M313.8 208.2l.1 .3M313.9 208.5l-.7 .8M313.9 208.5l1.1 .6"/>
<path d="M314 206.2a1.34 1.34 0 0 0-1-1.1 1.34 1.34 0 0 0-1.4 .5 3.7 3.7 0 0 0-1.3 4.7l.4 .3 .8-.1M314.8 217.9l1.1-.4 1.4 .8a1.94 1.94 0 0 1 .1 2 1.94 1.94 0 0 1-1.9 1l-1.2-.7a1.85 1.85 0 0 1 .5-2.7zM315 209.1v-1.1l-.9-.1-.9 1.1v1.2h.9M315 209.1l-.9 1.1M316 219.8v.7l.6 .1M316 219.8l.6-.6h.5v.7M316.3 217.1a1.76 1.76 0 0 0-2.6 1.1 1.81 1.81 0 0 0 .3 2.8M316.3 217.1a2.36 2.36 0 0 0-2.7 2.3 1.09 1.09 0 0 0 .1 1.3 1.09 1.09 0 0 0 1.3 .3M316.3 217.1l.4 .8M316.4 219.4v.1M316.4 219.5l-.4 .4M316.4 219.5l.7 .4"/>
<path d="M317.1 219.9l-.5 .7M323 207.7l2.1-1.2v1.6l-2.1 1.2zM323 204.8l2.1-1.2v1.6l-2.1 1.3zM324 207.5l1.1 .6M324 207.5l-1 .6M324 204.2v.4M324 207.1v.4M324 204.5l-1 .6M324 204.6l1.1 .6M324 204.6l-1 .6M327.9 204.8l2.1-1.2v1.6l-2.1 1.3zM327.9 202l2.1-1.3v1.7l-2.1 1.2z"/>
<path d="M328.7 209.9a.61 .61 0 0 1 .8-.3 .61 .61 0 0 1 .4 .7 1.24 1.24 0 0 1-1.7 1.3 1.69 1.69 0 0 1 .5-1.7zM328.8 209.8l-.7 1.2M329 204.6l1 .6M329 204.6l-1.1 .6M329 201.4v.4M329 204.2v.4M329 201.8l1 .6M329 201.8l-1.1 .6M329 201.6l-1.1 .6M344.3 203.9l.5 .3M344.6 200.8a1.95 1.95 0 0 0-2.7 1.4 1.66 1.66 0 0 0 .4 2.5M344.7 203.2l-.4 .3"/>
<path d="M344.7 203.2l.7 .4M344.7 203.1v.1M345 201.6a1.07 1.07 0 0 0-.9-1 1.07 1.07 0 0 0-1.1 .7 2.46 2.46 0 0 0-.7 3.4l1-.1M345.4 203.6v-.7l-.6-.1-.5 .7v.7h.5M345.4 203.6l-.6 .6M295.4 234.2l1.1 .6M295.8 228.7l-.8 .5M295.9 227.4l-.8 .5a.71 .71 0 0 0-.5 .7 .71 .71 0 0 0 .5 .6l.7 .4M296.5 234.8l-.2 .8-.4 .6M300.1 226.7l.2 .1M300.3 226.8l-.4 .5M300.4 226.2a.69 .69 0 0 1 1.1-.2 .69 .69 0 0 1 0 1.1 .96 .96 0 0 1-.6 .9 .96 .96 0 0 1-1-.2v-.7z"/>
<path d="M300.5 226.2l-.2 .6M316 220.3l.6 .3"/>
<circle cx="336.2" cy="169.7" r="1.93"/>
<circle cx="344.1" cy="203.1" r="1.92"/>
</g>
<g fill="none" stroke="#000" stroke-width=".3">
<path d="M294.1 51.9a3.3 3.3 0 0 0 .9 4.7 19.7 19.7 0 0 0 18.6 2.3 3.3 3.3 0 0 0 2.1-4.2M298.6 50a12.1 12.1 0 0 1 12.6 1 2.25 2.25 0 0 1 1.1 2.2 2.25 2.25 0 0 1-1.8 1.9 12.5 12.5 0 0 1-12.1-2 1.98 1.98 0 0 1 .2-3.1zM326.7 58.5l-9 6M319.5 62.7l.5 .8-2.3 1zM247.4 99l15.1 15M286 95.6l-30.6 23.9M293.1 90.7a10.8 10.8 0 0 0 9.8 3.3 6.4 6.4 0 0 0 4-1.6M293.3 82.5a13.2 13.2 0 0 0 10.9 3.5 8.4 8.4 0 0 0 4.5-1.5M293.4 93.9a3.6 3.6 0 0 0 3 3.1 9.9 9.9 0 0 0 8.8-.4l.6-1.1M293.4 91.2a9.6 9.6 0 0 0 8.5 3.2 6.7 6.7 0 0 0 4.6-1.5M293.5 83.5a4.4 4.4 0 0 0 3.5 3.6 12.4 12.4 0 0 0 10.4-.3l.8-.8 .2-.6M293.6 92.4a4 4 0 0 0 3.5 3.3 9.5 9.5 0 0 0 8.3-.6l.6-1.1"/>
<path d="M294.2 86.6a2.1 2.1 0 0 0 .3 3.6 12 12 0 0 0 12 1 1.91 1.91 0 0 0 .4-3M294.7 87a6.4 6.4 0 0 0 5.5 3.1 6.1 6.1 0 0 0 6.1-1.6M311.3 95.8l14.2 8.2M334.2 88.6l-33.1 19M260.3 112.6l.7-.7 1.5 2.1zM293.1 115.5a.48 .48 0 0 1 .6-.4 .48 .48 0 0 1 .4 .6 .41 .41 0 0 1-.2 .6 .41 .41 0 0 1-.6-.2M300.6 112.2a1.51 1.51 0 0 1 0 2.2M301.1 107.6l1.9-1.6 .5 .8zM323.8 117.3l.2 1.1M325.9 114l.2 1.1M327.1 105.9l.1 1.1M328.4 118.2l-1.4 1.1"/>
<path d="M329.4 113.3l-1 .9M331.5 111l-1.7 1.3M255.4 120.6l-1.3 1M259.2 139l14.1 8.2M260.2 134.8l.1 .9M260.9 135.2l14.2 8.1M287.3 121.5l-2.6 2.3M327.3 132.2l.9 5.3M327.7 132.3l1.1 .6M328.2 137.5l-.1 .4M328.2 137.5l-6.4 5M328.5 136.9l-.3 .6"/>
<path d="M331.3 121.8l-30.6 23.9M334.1 125l-31.4 24.6M10 148.5h190.9v132.8h-190.9zM10 153.8h190.9M10 159.1h190.9M20 148.5v132.8M28.3 148.5v132.8M95.4 148.5v132.8M189.5 148.5v132.8M260.3 159.2a1.19 1.19 0 0 1 1.1 1.5 1.27 1.27 0 0 1-1.1-1.5zM260.4 158a2.45 2.45 0 0 1 2.3 3M262.8 153.4l-.5 .4"/>
<path d="M264.3 148.4l-.4 .3M264.3 144.3l-1.7 1.3M264.7 154.5l-.3 .1M265.6 149.2l-.3 .3M266.4 150.4l-.4 .3M268.6 146.7l-1.8 1.4M274.8 155.3l-1.8 1.4M275.7 143.7l.2 1.1M275.8 155.2l-.9 .7M278.2 144.1l.2 1.1M280.3 152.4l15.9 9.2M289.9 142.1l.2 1.1"/>
<path d="M291.4 142.9l1.8 1.1M291.5 159.1l.2 1.4M293 142.3l.8 .4M293.2 144l3 17.6M293.8 142.7h.1M293.8 142.7l.8 1.1M293.8 142.7l-.5 .7-.1 .6M294.4 140.2l.2 1.1M294.6 143.8l-.6 .3-.8-.1M294.6 143.8l3 17.6M295.1 143.5l-.5 .3M300.9 158.9l-3.3 2.5"/>
<path d="M312.4 149.9l-3.9 3M315.1 158.7l.6 3.4M322.7 154.8l2.1 1.2M325.9 147.8h-.2M10 164.4h190.9M10 169.8h190.9M10 175.1h190.9M258 172.7l1.1 .6M258.3 179.9l.8 .4 .4-.4M261.2 177.9l-1.7 1.4 .1 .7M265.7 161.9l5.5 3.2M267.1 170.7a1.09 1.09 0 0 1 1.3 .2 1.09 1.09 0 0 1 .2 1.2l-1.1 .7"/>
<path d="M268.2 177l-1.8 1.4M269 171.6a1.46 1.46 0 0 1-1.5 1.4M269 178.1l-1.7 1.4M271.7 165.7a1.19 1.19 0 0 1 1 1.6 1.25 1.25 0 0 1-1-1.6zM271.7 164.5a2.45 2.45 0 0 1 2.3 3M277.9 174.1l.4 .3M278 163.8l-1.4 1.1M278.5 166.8l1.7 1.1 .3 1.4M278.6 167.5l-1.4 1.1-.2-.2M286.2 165.7a3 3 0 0 0 2.8 2.4 5.7 5.7 0 0 0 5.8-1l.1-.4M293.4 160.2l-1.5 .2M295.2 164.2a4.4 4.4 0 0 1-4.9 2.3l-.8-.1a3.8 3.8 0 0 1-3.2-1.5v-.1"/>
<path d="M295.5 161.4a5.2 5.2 0 0 1-5.5 2l-1.5-.3M296.2 161.6l.2 .3M297.6 161.4l-.1 .4M297.6 161.4l-.8 .3-.6-.1M297.7 166.9h.1M298.1 170.7a3.7 3.7 0 0 0-4.2 1.9 5.5 5.5 0 0 0-1 5.9l.4 .4M298.1 166.7l-.4 .2M299 166.9l.2 .9M299.9 171.9a3.7 3.7 0 0 0-4.1 2.1 4.8 4.8 0 0 0-.7 5.7 2.22 2.22 0 0 0 3-.2M300 171.8a3.9 3.9 0 0 0-4.5 2.3 4.7 4.7 0 0 0-.5 5.7l.2 .2M307.8 179.5l-1.2 .7M308.8 174.4l.2 1.7"/>
<path d="M310.1 173.3l.6 3.7M311 165.4l2.1 1.2M313.4 173l.6 3.7M314.4 162.4l2.1 1.3M317.5 161.1l2.2 1.2M318.2 160.6l2.2 1.2M324.5 164.3l.7 3.7M334.8 168.4a1.71 1.71 0 0 1 2.8 .3 1.67 1.67 0 0 1-1.4 1.2 1.67 1.67 0 0 1-1.7-.9zM337.9 168.8a1.9 1.9 0 0 1-1.6 1.4 1.9 1.9 0 0 1-1.9-.9M339.1 175.2l1.1 .6M340.8 171.1l1 .6M10 180.4h190.9"/>
<path d="M10 185.7h190.9M10 191h190.9M10 196.3h190.9M259.2 185l.7 .4M264.3 187.8h.3M264.3 191.9l.7 .5M264.3 192.8l.7 .4M265.7 189.5l.7 .4M269.4 194.4l-21.4 12.4M272.4 192.7l-.9 .6M274.2 182.7l-.6 .5M274.5 193.9l-25.5 14.7v1.3"/>
<path d="M281.3 195.8v.2M289.4 180.8l2.1 1.2M293.9 188.2l.6 3.7M296.6 180.2h.1M305.7 192.5a.89 .89 0 0 1 .6 .9 .89 .89 0 0 1-.8 .8M306.5 193.2l-.1 .7-.9 .6M347.1 181.4a1.12 1.12 0 0 1 1.6-.3 1.12 1.12 0 0 1 .3 1.6 2.47 2.47 0 0 1-2.5 2.2 2.33 2.33 0 0 1 .6-3.5zM348.5 180.7a2.84 2.84 0 0 0-2.9 2.9v.9l.5 .5M10 201.6h190.9M10 206.9h190.9M10 212.3h190.9M10 217.6h190.9"/>
<path d="M256.2 205.4v1.3M258.6 204v1.2M261 206.9v1.2M275.3 201.9v.9M306.5 200.6l1.1 .7M313.7 207.5a1.12 1.12 0 0 1 1.6-.3 1.12 1.12 0 0 1 .2 1.6 2.45 2.45 0 0 1-2.5 2.2 2.36 2.36 0 0 1 .7-3.5zM315.1 206.8a2.85 2.85 0 0 0-3 2.9l.1 .9 .4 .5M316.1 218.9a.84 .84 0 0 1 1.2-.4 .84 .84 0 0 1 .3 1.3 1.4 1.4 0 0 1-2 1.3 1.9 1.9 0 0 1 .5-2.2zM317.3 218.3a2 2 0 0 0-1.8 3M344.4 202.6a.84 .84 0 0 1 1.2-.4 .84 .84 0 0 1 .3 1.2 1.47 1.47 0 0 1-2 1.4 1.79 1.79 0 0 1 .5-2.2zM345.6 201.9a2.03 2.03 0 0 0-1.8 3.1M353.4 202l-56.9 32.8"/>
<path d="M10 222.9h190.9M10 228.2h190.9M10 233.5h190.9M10 238.8h190.9M295.1 227.9v1.2M295.4 234.2l-1 .6v1.2M10 244.2h190.9M10 249.5h190.9M10 254.8h190.9M10 260.1h190.9M10 265.4h190.9M10 270.7h190.9"/>
<path d="M10 276h190.9"/>
<circle cx="329.8" cy="56.4" r="3.7"/>
<circle cx="244.8" cy="96.4" r="3.8"/>
<circle cx="337.4" cy="86.7" r="3.7"/>
</g>
<g fill="#000">
<circle cx="323.1" cy="141.8" r=".18"/>
<circle cx="287.6" cy="164.4" r=".18"/>
<circle cx="297.7" cy="166.9" r=".18"/>
</g>
<g fill="none" stroke="#000" stroke-width=".71">
<path d="M10 10h400v277h-400zM70 6.6v3.4M140 6.6v3.4M207.1 5h5.8l-2.9 5zM210 0v10M280 6.6v3.4M350 6.6v3.4M6.6 74.2h3.4M410 74.2h3.5M0 148.5h10M5 145.6l5 2.9-5 2.9zM410 148.5h10.1"/>
<path d="M410 148.5l5.1-2.9v5.8zM6.6 222.7h3.4M410 222.7h3.5M70 287v3.4M140 287v3.4M210 287v10M210 287l2.9 5h-5.8zM280 287v3.4M350 287v3.4"/>
</g>
<path d="M270 257h140v30h-140zM303.1 257v16M350 257v30M390.1 257v12M270 265h33.1M270 273h80M350 277h60M350 269h60M350 263h60M370 277v10M390.1 277v10" fill="none" stroke="#000" stroke-width=".51"/>
<path d="M319.5 62.7l.5 .8-2.3 1zM260.3 112.6l.7-.7 1.5 2.1zM301.1 107.6l1.9-1.6 .5 .8z" fill="#000" stroke="#000" stroke-width=".3"/>
<g font-size="12.6">
<text x="71.5" y="41.3">MONTAJE PERIFÉRICO</text>
<text x="71.4" y="55.7">SMK_SLVSMC_GSHIFT</text>
<text x="15.6" y="83.7">PALANCA DE CAMBIOS SIMESCAR SILVER</text>
</g>
<text font-size="7.9" x="99.7" y="94.1">PC-AUT-08-02</text>
<g font-size="4.7">
<text x="304.5" y="260.8">Plano de montaje</text>
<text x="304.5" y="266.2">periférico</text>
<text x="304.5" y="271.6">SMK_SLVSMC_GSHIFT</text>
</g>
<g font-size="4.2">
<text x="33.9" y="9.6">6</text>
<text x="103.9" y="9.6">5</text>
<text x="173.9" y="9.6">4</text>
<text x="243.8" y="9.6">3</text>
<text x="313.9" y="9.6">2</text>
<text x="383.9" y="9.6">1</text>
<text x="6.7" y="38.7">D</text>
<text x="410.5" y="38.7">D</text>
<text x="6.9" y="112.9">C</text>
<text x="410.7" y="112.9">C</text>
<text x="6.9" y="187.1">B</text>
<text x="410.7" y="187.1">B</text>
<text x="6.8" y="261.4">A</text>
<text x="410.7" y="261.4">A</text>
<text x="33.9" y="290.4">6</text>
<text x="103.9" y="290.4">5</text>
<text x="173.9" y="290.4">4</text>
<text x="243.8" y="290.4">3</text>
<text x="313.9" y="290.4">2</text>
<text x="383.9" y="290.4">1</text>
</g>
<g font-size="3.9">
<text x="327.7" y="57.7">22</text>
<text x="335.4" y="88">19</text>
<text x="242.7" y="97.6">17</text>
<text x="10.9" y="152.4">ITEM</text>
<text x="20.9" y="152.4">QTY</text>
<text x="49.9" y="152.4">PART NUMBER</text>
<text x="131.7" y="152.4">DESCRIPTION</text>
<text x="190.4" y="152.5">ID Ref</text>
<text x="14.1" y="157.7">1</text>
<text x="23.2" y="157.7">4</text>
<text x="29.2" y="158.1">CLIP_SUJECIÓN_RICHCO_LCBS-3-01</text>
<text x="96.3" y="157.8">Clip Sujeción Richco LCBS-2-10-01. IDRef: 2531</text>
<text x="190.4" y="157.7">2531</text>
<text x="14.1" y="163.1">2</text>
<text x="23.2" y="163.1">2</text>
<text x="29.2" y="163.2">Cojinete balancín</text>
<text x="96.3" y="163.1">Cojinete Di=10;De=12;L=10. IGUS IGLIDUR GSM-1012-10</text>
<text x="190.4" y="163.1">2237</text>
<text x="14.1" y="168.3">3</text>
<text x="14.1" y="173.7">4</text>
<text x="23.2" y="168.3">2</text>
<text x="23.2" y="173.7">2</text>
<text x="29.2" y="168.3">DIN 125 - A 3,2</text>
<text x="29.2" y="173.7">DIN 125 - A 3,7</text>
<text x="96.3" y="168.4">Washer</text>
<text x="96.3" y="173.7">Washer</text>
<text x="14.1" y="179">5</text>
<text x="23.2" y="179">4</text>
<text x="29.2" y="179">DIN 125 - A 4,3</text>
<text x="96.3" y="179.1">Washer</text>
<text x="14.1" y="184.3">6</text>
<text x="23.2" y="184.3">4</text>
<text x="29.2" y="184.3">DIN 471 - 10x1</text>
<text x="96.3" y="184.4">Retaining rings for shaft</text>
<text x="14.1" y="189.6">7</text>
<text x="23.2" y="189.6">2</text>
<text x="29.2" y="189.6">DIN 912 - M3 x 12</text>
<text x="96.3" y="189.7">Cylinder Head Cap Screw</text>
<text x="14.1" y="194.9">8</text>
<text x="23.2" y="194.9">1</text>
<text x="29.2" y="194.9">DIN 912 - M3 x 16</text>
<text x="96.3" y="195">Cylinder Head Cap Screw</text>
<text x="14.1" y="200.2">9</text>
<text x="23.2" y="200.2">1</text>
<text x="29.2" y="200.2">DIN 912 - M3 x 25</text>
<text x="96.3" y="200.3">Cylinder Head Cap Screw</text>
<text x="13" y="205.6">10</text>
<text x="23.2" y="205.5">4</text>
<text x="29.2" y="205.6">DIN 912 - M4 x 12</text>
<text x="96.3" y="205.7">Cylinder Head Cap Screw</text>
<text x="13" y="210.8">11</text>
<text x="23.2" y="210.8">4</text>
<text x="29.2" y="210.8">DIN 985 - M3</text>
<text x="96.3" y="210.8">Hex Nut</text>
<text x="13" y="216.2">12</text>
<text x="13" y="221.5">13</text>
<text x="23.2" y="216.2">1</text>
<text x="23.2" y="221.5">1</text>
<text x="29.2" y="216.2">ET-DCM1618FE-057900</text>
<text x="29.2" y="221.6">Muelle</text>
<text x="96.3" y="216.2">Motor vibración feedback ET-DCM1618FE-057900</text>
<text x="96.3" y="221.5">Long=45, Di=14, e=1.8</text>
<text x="190.4" y="216.2">633</text>
<text x="190.4" y="221.5">2318</text>
<text x="13" y="226.8">14</text>
<text x="23.2" y="226.8">1</text>
<text x="29.2" y="226.8">PC-AUT-007-SPRBT-01</text>
<text x="96.3" y="226.9">Soporte rabbit con tuercas remachadas</text>
<text x="190.4" y="226.8">2248</text>
<text x="13" y="232.2">15</text>
<text x="23.2" y="232.2">1</text>
<text x="29.2" y="232.2">PC-AUT-07-POMO-01</text>
<text x="96.3" y="232.2">Casquillo nylon acople pomo a eje</text>
<text x="190.4" y="232.2">2259</text>
<text x="13" y="237.4">16</text>
<text x="23.2" y="237.4">1</text>
<text x="29.2" y="237.4">PC-AUT-08-ANTIR04</text>
<text x="96.3" y="237.5">Elemento Antirotación del eje. Nylon</text>
<text x="190.4" y="237.4">2258</text>
<text x="13" y="242.7">17</text>
<text x="23.2" y="242.7">1</text>
<text x="29.2" y="242.7">PC-AUT-08-ATOR01</text>
<text x="96.3" y="242.8">Conjunto atornillado carcasa palanca de cambios</text>
<text x="13" y="248.1">18</text>
<text x="23.2" y="248.1">1</text>
<text x="29.2" y="248.1">PC-AUT-08-BCIN02</text>
<text x="96.3" y="248.2">Balancín</text>
<text x="13" y="253.4">19</text>
<text x="23.2" y="253.4">1</text>
<text x="29.2" y="253.4">PC-AUT-08-EJE02</text>
<text x="96.3" y="253.5">Eje de palanca de cambios</text>
<text x="190.4" y="253.4">2249</text>
<text x="13" y="258.7">20</text>
<text x="13" y="264">21</text>
<text x="23.2" y="258.7">2</text>
<text x="23.2" y="264">1</text>
<text x="29.2" y="258.7">PC-AUT-08-EJEBAL01</text>
<text x="29.2" y="264">PC-AUT-08-ETACUNI01</text>
<text x="96.3" y="258.8">Eje para el balancín</text>
<text x="190.4" y="258.7">2250</text>
<text x="13" y="269.3">22</text>
<text x="23.2" y="269.3">1</text>
<text x="29.2" y="269.3">PC-AUT-V001-POM001</text>
<text x="96.3" y="264.1">Caja de rodamientos universal para SMC</text>
<text x="96.3" y="269.4">Pomo Palanca Cambios Automoción.</text>
<text x="190.4" y="269.3">656</text>
<text x="13" y="274.7">23</text>
<text x="23.2" y="274.6">1</text>
<text x="29.2" y="274.7">Pinza diamtero 12-13 mm.</text>
<text x="96.3" y="274.7">Escobero 12-13</text>
<text x="190.4" y="274.7">729</text>
<text x="13" y="279.9">24</text>
<text x="23.2" y="279.9">1</text>
<text x="29.2" y="280">Rabbit BL67-201-SMK</text>
<text x="96.3" y="279.9">SMK_BABEL_PSCOM</text>
<text x="190.4" y="279.9">655</text>
</g>
<text font-size="3.1" x="352.3" y="275">SMK_SLVSMC_GSHIFT-ENS04</text>
<g font-size="2.4">
<text x="271.1" y="259.7">SCALE:</text>
<text x="350.4" y="260.8">DRAWN: Sergio Torremocha</text>
<text x="391.1" y="260.6">06/03/2015</text>
<text x="350.5" y="267">CHECKED: Antonio Garcia</text>
<text x="391.2" y="266.7">27/01/2016</text>
<text x="350.5" y="271.4">DWG NO:</text>
<text x="351.5" y="279.3">REV</text>
<text x="371.9" y="279.4">SIZE</text>
<text x="390.9" y="279.6">SHEET</text>
<text x="358.6" y="284.1">4</text>
<text x="377.8" y="283.9">A3</text>
<text x="398.2" y="283.8">1 /5</text>
</g>
</svg>
